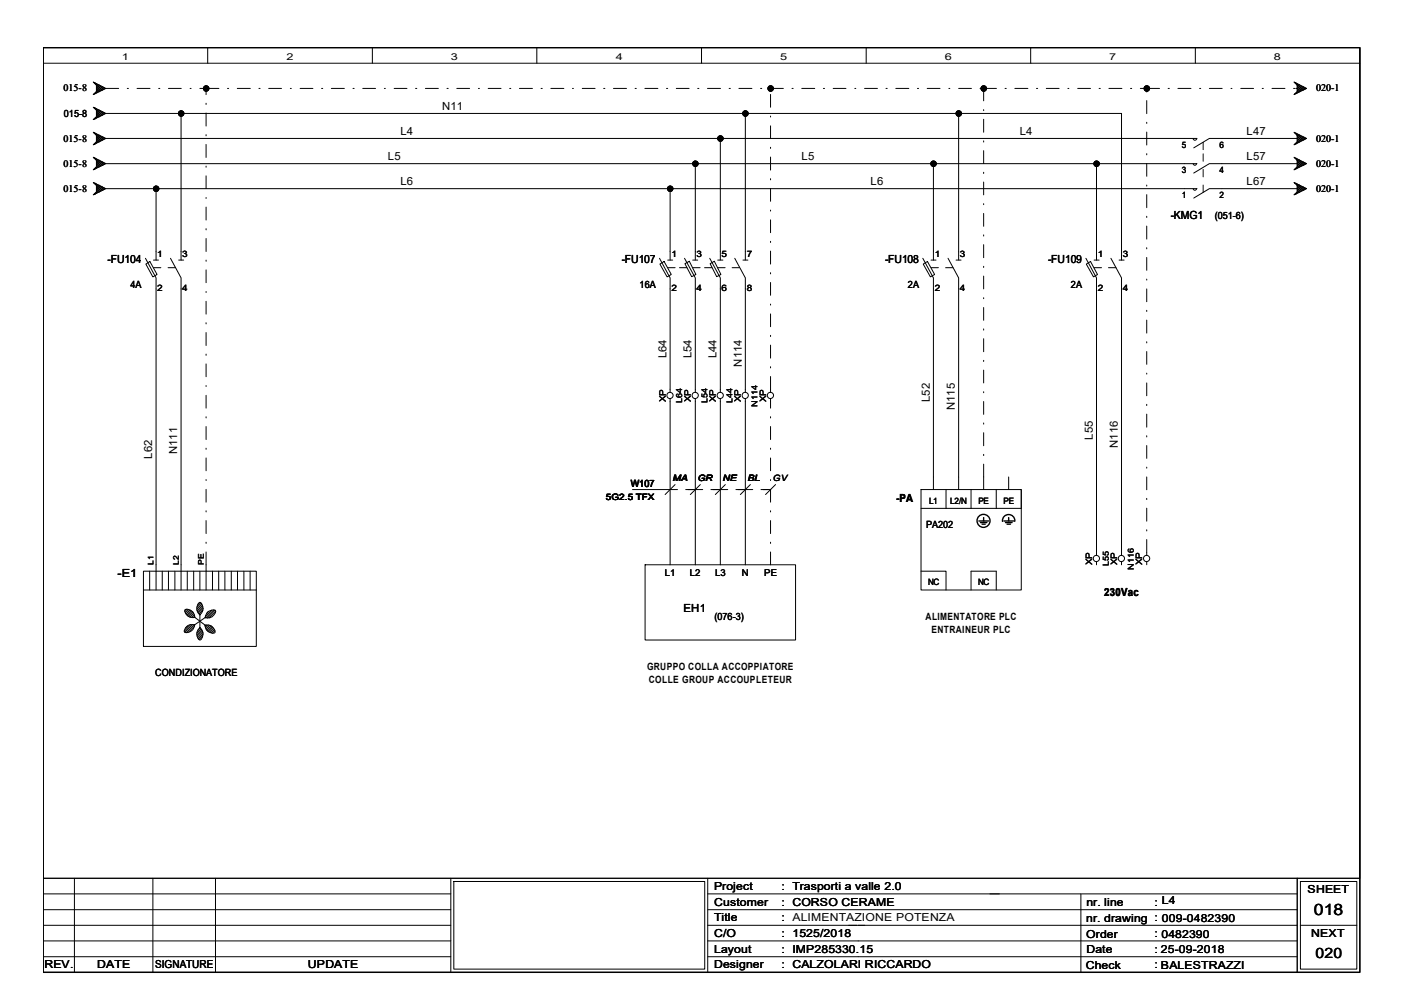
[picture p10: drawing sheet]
<svg xmlns="http://www.w3.org/2000/svg" width="297mm" height="210mm" viewBox="0 0 297 210" stroke-linecap="round" stroke-linejoin="round" font-family="sans-serif">
<g fill="none" stroke="#000" stroke-width=".3">
<path d="M9.1 10.1h278.6v195.6h-278.6zM207.1 110.2h2.1M207.4 110.6h1.4M207.8 110.9h.6M208.1 109.5v.7M212.1 110.3a1.3 1.3 0 0 1 1.3-1.4 1.3 1.3 0 0 1 1.3 1.4M212.4 110.2h2.1M212.7 110.6h1.4M213.1 110.9h.7M213.4 109.5v.7M274.4 185.8v19.9"/>
<circle cx="208.1" cy="110.2" r="1.38"/>
</g>
<g fill="none" stroke="#000" stroke-width=".21">
<path d="M9.1 10.1h278.6v195.6h-278.6zM9.1 10.1h278.6v175.7h-278.6zM9.1 13.4h278.6M19.7 17.4l2.7 1.3-2.7 1.3 .7-.7v-1.3zM19.9 19.9h.1M19.9 17.4v.1M20.1 17.7v-.1l1.5 1.5 .5-.5M20.2 19.5l.2 .2M20.4 18.5l.5-.6 1 1.1M20.4 17.7l-.2 .2M20.4 18.2l1 1M20.4 18.6l.8 .7"/>
<path d="M20.4 19.3l.3 .3M20.7 17.8l-.3 .3M21.2 18.1l-.8 .7M21.4 18.2l-1 1M21.9 18.5l-1 .9-.5-.4M22.1 18.8l-.5-.5-1.5 1.5v-.1M22.4 18.7h2.7M26.9 18.7h.3M29 18.7h2.7M33.6 18.7h.2M35.6 18.7h2.8M40.2 18.7h.2"/>
<path d="M42.3 18.7h4M43.6 18.7v1.3M43.9 10.1v3.3M48.1 18.7h.3M50.2 18.7h2.8M54.8 18.7h.2M56.9 18.7h2.7M61.4 18.7h.2M63.5 18.7h2.7M68 18.7h.3M70.1 18.7h2.8M74.7 18.7h.2"/>
<path d="M76.7 18.7h2.8M78.8 10.1v3.3M81.3 18.7h.2M83.4 18.7h2.7M87.9 18.7h.3M90 18.7h2.7M94.6 18.7h.2M96.6 18.7h2.8M101.2 18.7h.2M103.3 18.7h2.7M107.8 18.7h.3M109.9 18.7h2.7"/>
<path d="M113.6 10.1v3.3M114.5 18.7h.2M116.5 18.7h2.8M121.1 18.7h.2M123.2 18.7h2.7M127.7 18.7h.3M129.8 18.7h2.7M134.4 18.7h.2M136.4 18.7h2.8M141 18.7h.3M143.1 18.7h2.7M147.6 18.7h.3"/>
<path d="M148.4 10.1v3.3M149.7 18.7h2.7M154.3 18.7h.2M156.3 18.7h2.8M160.9 18.7h.3M162.7 18.7h3M163 18.7v.3M163 20v2.7M167.6 18.7h.2M169.6 18.7h2.8M174.2 18.7h.3M176.3 18.7h2.7"/>
<path d="M180.8 18.7h.3M182.9 18.7h2.7M183.3 10.1v3.3M187.4 18.7h.3M189.5 18.7h2.8M194.1 18.7h.2M196.2 18.7h2.7M200.7 18.7h.3M202.8 18.7h2.7M207.3 18.7h.3M207.8 18.7h3M208.1 18.7v2.6"/>
<path d="M212.6 18.7h.3M214.7 18.7h2.8M218.1 10.1v3.3M219.3 18.7h.2M221.4 18.7h2.7M225.9 18.7h.2M228 18.7h2.7M232.5 18.7h.3M234.6 18.7h2.8M239.2 18.7h.2M241.3 18.7h4M242.6 18.7v.3"/>
<path d="M242.6 19.2v.3M247.1 18.7h.3M249.2 18.7h2.8M252.9 10.1v3.3M253.8 18.7h.2M255.9 18.7h2.7M260.4 18.7h.2M262.5 18.7h2.7M267 18.7h.3M269.1 18.7h2.8M273.7 18.7h.2M273.8 17.4l2.6 1.3-2.6 1.3 .6-.7v-1.3z"/>
<path d="M273.9 19.9h.1M273.9 17.4v.1M274.1 17.7l.1-.1 1.5 1.5 .5-.5M274.1 18.7h.3M274.3 19.5l.1 .2M274.4 18.5l.5-.6 1 1.1M274.4 17.7l-.1 .2M274.4 18.2l1 1M274.4 18.6l.8 .7M274.4 19.3l.3 .3M274.7 17.8l-.3 .3M275.2 18.1l-.8 .7"/>
<path d="M275.4 18.2l-1 1M275.9 18.5l-1 .9-.5-.4M276.2 18.8l-.5-.5-1.5 1.5-.1-.1M19.7 33.3l2.7 1.3-2.7 1.3 .7-.6v-1.3zM19.7 28l2.7 1.3-2.7 1.3 .7-.6v-1.3zM19.7 38.6l2.7 1.3-2.7 1.3 .7-.6v-1.4zM19.7 22.7l2.7 1.3-2.7 1.3 .7-.6v-1.4zM19.9 35.8v.1M19.9 30.5v.1M19.9 38.7h.1M19.9 25.2v.1M19.9 33.4h.1"/>
<path d="M19.9 28.1h.1M19.9 22.7v.1M20.1 33.6v-.1l1.5 1.5 .5-.5M20.1 28.3v-.1l1.5 1.5 .5-.5M20.1 38.9v-.1l1.5 1.5 .5-.5M20.1 23v-.1l1.5 1.5 .5-.5M20.2 35.4l.2 .2M20.2 30.1l.2 .2M20.2 24.8l.2 .2M20.4 34.4l.5-.5 1 1M20.4 33.6l-.2 .2M20.4 34.1l1 1"/>
<path d="M20.4 34.5l.8 .7M20.4 35.3l.3 .2M20.4 29l.5-.4 1 .9M20.4 28.3l-.2 .2M20.4 28.8l1 1M20.4 29.2l.8 .7M20.4 29.9l.3 .3M20.4 39.7l.5-.5 1 1M20.4 38.9l-.2 .2M20.4 39.4l1 1M20.4 39.8l.8 .8M20.4 23.7l.5-.5 1 1.1"/>
<path d="M20.4 23l-.2 .2M20.4 23.5l1 1M20.4 23.9l.8 .7M20.4 24.6l.3 .3M20.7 33.7l-.3 .3M20.7 28.4l-.3 .3M20.7 39l-.3 .3M20.7 23.1l-.3 .3M21.2 34l-.8 .7M21.2 28.7l-.8 .7M21.2 39.3l-.8 .7M21.2 23.4l-.8 .7"/>
<path d="M21.4 34.1l-1 1M21.4 28.8l-1 1M21.4 39.4l-1 1M21.4 23.5l-1 1M21.9 34.4l-1 .9-.5-.4M21.9 29l-1 1.1-.5-.5M21.9 39.7l-1 1-.5-.5M21.9 23.7l-1 1.1-.5-.5M22.1 34.8l-.5-.6-1.5 1.5v-.1M22.1 29.4l-.5-.4-1.5 1.4M22.1 24.1l-.5-.5-1.5 1.5v-.1M22.4 34.6h230.8"/>
<path d="M22.4 39.9h230.8M22.4 29.3h230.8M22.4 24h214.9v31M33 39.9v15.1M38.3 24v31M43.6 21.8v.3M43.6 23.9v2.8M43.6 28.5v.2M43.6 30.6v2.7M43.6 35.1v.3M43.6 37.2v2.7M141.8 39.9v15.1"/>
<path d="M147.1 34.6v20.4M152.4 29.3v25.7M157.7 24v31M163 24.6v.2M163 26.6v2.7M163 31.2v.2M163 33.2v2.8M163 37.8v.3M163 39.9v2.7M197.5 34.6v20.4M202.8 24v31M208.1 23.2v.2"/>
<path d="M208.1 25.2v2.8M208.1 29.8v.3M208.1 31.9v2.7M208.1 36.4v.3M208.1 38.5v2.7M232 34.6v20.4M242.6 21.3v2.7M242.6 25.9v.2M242.6 27.9v2.8M242.6 32.5v.3M242.6 34.6v2.7M242.6 39.2v.2"/>
<path d="M252.4 29.3a.38 .38 0 0 0 .4 .4 .38 .38 0 0 0 .4-.4M253.1 34.6a.36 .36 0 0 1-.3 .4 .36 .36 0 0 1-.4-.4M253.2 39.9a.38 .38 0 0 1-.4 .4 .38 .38 0 0 1-.4-.4M254.5 30.1v1.6M254.5 32.6v1.5M254.5 35.9v1.5M254.5 39.2v1.5M273.8 33.3l2.6 1.3-2.6 1.3 .6-.6v-1.3zM273.8 28l2.6 1.3-2.6 1.3 .6-.6v-1.3zM273.8 38.6l2.6 1.3-2.6 1.3 .6-.6v-1.4zM273.9 38.7h.1M273.9 35.8v.1"/>
<path d="M273.9 30.5v.1M273.9 33.4h.1M273.9 28.1h.1M274.1 33.6l.1-.1 1.5 1.5 .5-.5M274.1 28.3l.1-.1 1.5 1.5 .5-.5M274.1 38.9l.1-.1 1.5 1.5 .5-.5M274.3 35.4l.1 .2M274.3 30.1l.1 .2M274.4 39.9h-18.5l-3.3 2M274.4 34.6h-18.5l-3.3 2M274.4 29.3h-18.5l-3.3 2M274.4 34.4l.5-.5 1 1"/>
<path d="M274.4 33.6l-.1 .2M274.4 34.1l1 1M274.4 34.5l.8 .7M274.4 35.3l.3 .2M274.4 29l.5-.4 1 .9M274.4 28.3l-.1 .2M274.4 28.8l1 1M274.4 29.2l.8 .7M274.4 29.9l.3 .3M274.4 39.7l.5-.5 1 1M274.4 38.9l-.1 .2M274.4 39.4l1 1"/>
<path d="M274.4 39.8l.8 .8M274.7 33.7l-.3 .3M274.7 28.4l-.3 .3M274.7 39l-.3 .3M275.2 34l-.8 .7M275.2 28.7l-.8 .7M275.2 39.3l-.8 .7M275.4 34.1l-1 1M275.4 28.8l-1 1M275.4 39.4l-1 1M275.9 34.4l-1 .9-.5-.4M275.9 29l-1 1.1-.5-.5"/>
<path d="M275.9 39.7l-1 1-.5-.5M276.2 34.8l-.5-.6-1.5 1.5-.1-.1M276.2 29.4l-.5-.4-1.5 1.4h-.1M19.9 41.1v.1M20.2 40.8l.2 .1M20.4 40.6l.3 .2M22.1 40l-.5-.5-1.5 1.6v-.2M30.8 54.7l2.2 4.1v66M30.9 55.9l.8-.6 1.5 2.8-.9 .5zM32.5 56.6h1.5M32.5 55h1M35.6 56.6h1.5"/>
<path d="M36.1 54.7l2.2 4.1v66M37.8 55h1.1M43.6 41.8v.2M43.6 43.8v2.8M43.6 48.4v.2M43.6 50.5v2.7M43.6 55v.3M43.6 57.1v2.7M139.5 54.7l2.3 4.1v24.2M139.6 55.9l.9-.6 1.5 2.8-.9 .5zM141.3 56.6h1.5M141.3 55h1"/>
<path d="M143.8 56.6h1.5M144.8 54.7l2.3 4.1v24.2M144.9 55.8l.9-.5 1.4 2.8-.9 .4zM146.6 56.6h1.5M146.6 55h1M149.1 56.6h1.5M150.2 54.7l2.2 4.1v24.2M150.2 55.8l.9-.5 1.4 2.8-.9 .4zM151.8 56.6h1.6M151.8 55h1.1M154.9 56.6h1.6M155.4 54.7l2.3 4.1v24.2"/>
<path d="M157.2 55h1M163 44.4v.3M163 46.5v2.7M163 51.1v.2M163 53.1v2.8M163 57.7v.3M163 59.8v2.7M195.2 54.7l2.3 4.1v44.8M195.3 55.9l.9-.6 1.5 2.8-.9 .5zM197 56.6h1.5M197 55h1M200.1 56.6h1.5"/>
<path d="M200.6 54.7l2.2 4.1v44.8M202.3 55h1M208.1 43.1v.2M208.1 45.2v2.7M208.1 49.7v.3M208.1 51.8v2.7M208.1 56.3v.3M208.1 58.4v2.7M229.7 54.7l2.3 4.1v58.7M229.8 55.9l.9-.6 1.5 2.8-.9 .5zM231.5 56.6h1.5M231.5 55h1"/>
<path d="M234.5 56.6h1.6M235 54.7l2.3 4.1v58.7M236.8 55h1M242.6 41.2v2.7M242.6 45.8v.2M242.6 47.8v2.8M242.6 52.4v.3M242.6 54.5v2.7M242.6 59.1v.2M273.9 41.1v.1M274.3 40.8l.1 .1M274.4 40.6l.3 .2"/>
<path d="M276.2 40l-.5-.5-1.5 1.6-.1-.2M43.6 61.7v.2M43.6 63.8v2.7M43.6 68.3v.2M43.6 70.4v2.7M43.6 74.9v.3M43.6 77v2.7M163 64.3v.3M163 66.4v2.7M163 71v.2M163 73v2.8M163 77.6v.3"/>
<path d="M163 79.7v3.3M208.1 63v.2M208.1 65.1v2.7M208.1 69.6v.2M208.1 71.7v2.7M208.1 76.2v.3M208.1 78.3v2.7M242.6 61.1v2.7M242.6 65.7v.2M242.6 67.7v2.8M242.6 72.3v.3M242.6 74.4v2.7"/>
<path d="M242.6 79v.2M43.6 81.6v.2M43.6 83.7v2.7M43.6 88.2v.2M43.6 90.3v2.7M43.6 94.8v.3M43.6 96.9v2.7M141.8 84.4v35.1M147.1 84.4v35.1M152.4 84.4v35.1M157.7 84.4v35.1M163 84.4v2"/>
<path d="M163 88.2v.2M163 90.3v2.7M163 94.8v.3M163 96.9v2.7M208.1 82.9v.2M208.1 85v2.7M208.1 89.5v.2M208.1 91.6v2.7M208.1 96.1v.3M208.1 98.2v5.4M242.6 81v2.7M242.6 85.6v.2"/>
<path d="M242.6 87.6v2.8M242.6 92.2v.3M242.6 94.3v2.7M242.6 98.8v.3M43.6 101.5v.2M43.6 103.5v2.8M43.6 108.1v.2M43.6 110.2v2.7M43.6 114.7v.3M43.6 116.8v8M133.8 103.6h9.5M136.5 119.5h31.8v15.9h-31.8z"/>
<path d="M142.8 102.5l-2.1 2.1M145.1 103.6h3.6M148.2 102.5l-2.2 2.1M150.4 103.6h3.6M153.5 102.5l-2.2 2.1M155.7 103.6h3.6M158.7 102.5l-2.1 2.1M161 103.6h2M163 101.5v.2M163 103.5v2.8M163 108.1v.2M163 110.2v2.7"/>
<path d="M163 114.7v.3M163 116.8v2.7M164.1 102.5l-2.1 2.1M194.9 103.6h21.2v21.2h-21.2zM200.1 103.6v4M205.4 103.6v4M210.8 103.6v4M213.4 100.9v2.7M216.1 103.6v4h-21.2M232 118.9v.6M237.3 118.9v.6M242.6 100.9v2.7"/>
<path d="M242.6 105.5v.2M242.6 107.5v2.8M242.6 112.1v.3M242.6 114.2v3.3M242.6 118.9v.6M30.3 120.9h23.9v15.9h-23.9zM30.3 124.8h23.9M31.7 120.9v3.9M34.3 120.9v3.9M35.6 120.9v3.9M37 120.9v3.9M39.1 129a1.56 1.56 0 0 1 2 1.6 1.63 1.63 0 0 1-2-1.6z"/>
<path d="M39.5 132.6a1.47 1.47 0 0 1 1.7-.3 1.61 1.61 0 0 1-2.2 1.4v-.3zM39.6 128.9l-.5 .5M39.6 120.9v3.9M39.7 132.4l-.5 .5M39.9 129l-.7 .7M40.2 129.1l-.8 .8M40.3 132.2l-1.3 1.4M40.4 129.2l-.9 .9M40.6 129.4l-.9 .9M40.7 132.2l-1.6 1.6M40.8 129.5l-.9 1M41 129.8l-.8 .8"/>
<path d="M41 120.9v3.9M41.1 132.2l-1.7 1.7M41.1 130l-.6 .6M41.1 132.5l-1.2 1.3M41.2 130.3l-.4 .4M41.2 130.6l2.1 1.6M41.9 127.8l.1-.2a.42 .42 0 0 1 .5-.1 .42 .42 0 0 1 .3 .5 1.78 1.78 0 0 1-.5 2.1 1.77 1.77 0 0 1-.4-2.3zM42.2 132.9l.2-.1a1.59 1.59 0 0 1-.2 2.6 1.69 1.69 0 0 1 0-2.5zM42.3 120.9v3.9M42.3 130.1v2.7M42.3 127.5l-.5 .5M42.4 132.8l-.6 .6"/>
<path d="M42.5 127.6l-.8 .9M42.5 133.1l-.8 .8M42.7 127.8l-1 1.1M42.7 133.3l-1 1M42.8 128.1l-1.1 1.1M42.8 133.5l-1.1 1.1M42.9 134.6l-.8 .7M42.9 129.1l-.8 .8M42.9 128.4l-1.1 1.1M42.9 133.8l-1.1 1.1M43 128.7l-1.1 1M43 134.2l-1.1 1"/>
<path d="M43.3 132.2h.9a1.6 1.6 0 0 1 1.2 1.7 1.65 1.65 0 0 1-2.1-1.7zM43.4 130.7l-2.2 1.5M43.7 132.2l-.3 .3M43.9 129.6a1.23 1.23 0 0 1 1.7-.3 1.67 1.67 0 0 1-1.8 1.4h-.4zM44.1 132.2l-.6 .6M44.1 129.4l-.4 .4M44.4 132.3l-.8 .8M44.7 132.4l-1 .9M44.8 129.1l-1.3 1.3M44.9 132.6l-1 .9M45 120.9v3.9M45 132.8l-.8 .9"/>
<path d="M45.2 129.1l-1.6 1.6M45.2 133l-.8 .8M45.4 133.2l-.7 .7M45.5 133.5l-.5 .5M45.5 129.1l-1.6 1.7M45.6 129.4l-1.3 1.3M46.3 120.9v3.9M47.6 120.9v3.9M48.9 120.9v3.9M50.2 120.9v3.9M51.6 120.9v3.9M52.9 120.9v3.9"/>
<path d="M194.9 120.9h5.2v3.9M205.4 124.8v-3.9h5.4v3.9M9.1 185.8h278.6M9.1 195.8h86.3M9.1 199.1h86.3M9.1 192.5h86.3M9.1 189.1h86.3M15.7 185.8v19.9M32.3 185.8v19.9M45.6 185.8v19.9M95.4 185.8v19.9M96 186.5h53.1v18.6h-53.1z"/>
<path d="M149.7 185.8v19.9M149.7 195.8h124.7M149.7 199.1h124.7M149.7 192.5h124.7M149.7 189.1h124.7M228.7 189.1v16.6M275.1 186.5h12v18.6h-12zM275.1 195.8h12M9.1 202.4h86.3M149.7 202.4h124.7"/>
<circle cx="43.6" cy="18.7" r=".57"/>
<circle cx="163" cy="18.7" r=".57"/>
<circle cx="208.1" cy="18.7" r=".57"/>
<circle cx="242.6" cy="18.7" r=".57"/>
<circle cx="33" cy="39.9" r=".57"/>
<circle cx="38.3" cy="24" r=".57"/>
<circle cx="141.8" cy="39.9" r=".57"/>
<circle cx="147.1" cy="34.6" r=".57"/>
<circle cx="152.4" cy="29.3" r=".57"/>
<circle cx="157.7" cy="24" r=".57"/>
<circle cx="197.5" cy="34.6" r=".57"/>
<circle cx="202.8" cy="24" r=".57"/>
<circle cx="232" cy="34.6" r=".57"/>
<circle cx="141.7" cy="83.7" r=".66"/>
<circle cx="147.1" cy="83.7" r=".66"/>
<circle cx="152.4" cy="83.7" r=".66"/>
<circle cx="157.7" cy="83.7" r=".66"/>
<circle cx="163" cy="83.7" r=".66"/>
<circle cx="232" cy="118.2" r=".66"/>
<circle cx="237.2" cy="118.2" r=".66"/>
<circle cx="242.6" cy="118.2" r=".66"/>
</g>
<g fill="#000">
<circle cx="43.6" cy="18.7" r=".57"/>
<circle cx="163" cy="18.7" r=".57"/>
<circle cx="208.1" cy="18.7" r=".57"/>
<circle cx="242.6" cy="18.7" r=".57"/>
<circle cx="33" cy="39.9" r=".57"/>
<circle cx="38.3" cy="24" r=".57"/>
<circle cx="141.8" cy="39.9" r=".57"/>
<circle cx="147.1" cy="34.6" r=".57"/>
<circle cx="152.4" cy="29.3" r=".57"/>
<circle cx="157.7" cy="24" r=".57"/>
<circle cx="197.5" cy="34.6" r=".57"/>
<circle cx="202.8" cy="24" r=".57"/>
<circle cx="232" cy="34.6" r=".57"/>
</g>
<text font-size="3.3" x="278" y="193.5">018</text>
<text font-size="3" x="278.3" y="202.6">020</text>
<g font-size="2.4">
<text x="93.6" y="23.2">N11</text>
<text x="84.7" y="28.5">L4</text>
<text x="215.7" y="28.5">L4</text>
<text x="263.7" y="28.5">L47</text>
<text x="82" y="33.8">L5</text>
<text x="169.6" y="33.8">L5</text>
<text x="263.7" y="33.8">L57</text>
<text x="84.7" y="39.1">L6</text>
<text x="184.2" y="39.1">L6</text>
<text x="263.7" y="39.1">L67</text>
<text x="247.7" y="46.4">-KMG1</text>
<text x="22.8" y="55.7">-FU104</text>
<text x="131.5" y="55.7">-FU107</text>
<text x="187.2" y="55.7">-FU108</text>
<text x="221.7" y="55.7">-FU109</text>
<text x="141" y="75.8" transform="rotate(-90 141 75.8)">L64</text>
<text x="146.3" y="75.8" transform="rotate(-90 146.3 75.8)">L54</text>
<text x="151.6" y="75.8" transform="rotate(-90 151.6 75.8)">L44</text>
<text x="156.9" y="77.6" transform="rotate(-90 156.9 77.6)">N114</text>
<text x="196.7" y="85.1" transform="rotate(-90 196.7 85.1)">L52</text>
<text x="202" y="86.8" transform="rotate(-90 202 86.8)">N115</text>
<text x="231.2" y="93" transform="rotate(-90 231.2 93)">L55</text>
<text x="236.5" y="94.8" transform="rotate(-90 236.5 94.8)">N116</text>
<text x="32.2" y="97" transform="rotate(-90 32.2 97)">L62</text>
<text x="37.5" y="96.1" transform="rotate(-90 37.5 96.1)">N111</text>
<text x="189.6" y="106.1">-PA</text>
<text x="24.8" y="122">-E1</text>
<text x="144.6" y="129.5">EH1</text>
<text x="233.6" y="126">230Vac</text>
</g>
<g font-size="2.3">
<text x="151.1" y="188.3">Project</text>
<text x="151.1" y="191.7">Customer</text>
<text x="165.4" y="188.3">: Trasporti a valle 2.0</text>
<text x="165.4" y="191.6">: CORSO CERAME</text>
<text x="229.9" y="191.6">nr. line</text>
<text x="244.3" y="191.6">: L4</text>
<text x="276.6" y="188.9">SHEET</text>
<text x="151.1" y="194.9">Title</text>
<text x="165.4" y="194.9">: ALIMENTAZIONE POTENZA</text>
<text x="229.8" y="195">nr. drawing : 009-0482390</text>
<text x="151.1" y="198.3">C/O</text>
<text x="151.1" y="201.6">Layout</text>
<text x="165.4" y="198.3">: 1525/2018</text>
<text x="165.4" y="201.6">: IMP285330.15</text>
<text x="229.8" y="198.5">Order</text>
<text x="229.9" y="201.5">Date</text>
<text x="244.3" y="198.3">: 0482390</text>
<text x="244.3" y="201.6">: 25-09-2018</text>
<text x="277.4" y="198.2">NEXT</text>
<text x="9.4" y="204.9">REV.</text>
<text x="20.5" y="204.9">DATE</text>
<text x="32.8" y="204.9">SIGNATURE</text>
<text x="65.1" y="204.9">UPDATE</text>
<text x="151.1" y="204.9">Designer</text>
<text x="165.4" y="204.9">: CALZOLARI RICCARDO</text>
<text x="229.7" y="204.9">Check</text>
<text x="244.3" y="204.9">: BALESTRAZZI</text>
<text x="245.6" y="204.9">BALESTRAZZI</text>
</g>
<g font-size="2.1">
<text x="13.5" y="19.3">015-8</text>
<text x="278.4" y="19.3">020-1</text>
<text x="13.5" y="30">015-8</text>
<text x="13.5" y="24.7">015-8</text>
<text x="278.4" y="30">020-1</text>
<text x="13.5" y="35.3">015-8</text>
<text x="278.4" y="35.3">020-1</text>
<text x="13.5" y="40.6">015-8</text>
<text x="278.4" y="40.6">020-1</text>
<text x="257" y="46.3">(051-6)</text>
<text x="27.6" y="60.9">4A</text>
<text x="135.3" y="60.9">16A</text>
<text x="192.1" y="60.9">2A</text>
<text x="226.6" y="60.9">2A</text>
<text x="133.4" y="103.1">W107</text>
<text x="195.9" y="111.8">PA202</text>
<text x="151.2" y="131.2">(076-3)</text>
<text x="195.8" y="131.2">ALIMENTATORE PLC</text>
<text x="197.1" y="133.9">ENTRAINEUR PLC</text>
<text x="32.8" y="143.1">CONDIZIONATORE</text>
<text x="136.9" y="141.8">GRUPPO COLLA ACCOPPIATORE</text>
<text x="137.3" y="144.4">COLLE GROUP ACCOUPLETEUR</text>
</g>
<g font-size="2">
<text x="25.8" y="12.7">1</text>
<text x="60.6" y="12.7">2</text>
<text x="95.4" y="12.7">3</text>
<text x="130.3" y="12.7">4</text>
<text x="165.1" y="12.7">5</text>
<text x="199.9" y="12.7">6</text>
<text x="234.7" y="12.7">7</text>
<text x="269.5" y="12.7">8</text>
<text x="140.7" y="121.8">L1</text>
<text x="146" y="121.8">L2</text>
<text x="151.3" y="121.8">L3</text>
<text x="157" y="121.8">N</text>
<text x="161.7" y="121.8">PE</text>
</g>
<g font-size="1.9">
<text x="250" y="31.3">5</text>
<text x="258" y="31.3">6</text>
<text x="250" y="41.9">1</text>
<text x="250" y="36.6">3</text>
<text x="258" y="41.9">2</text>
<text x="258" y="36.6">4</text>
<text x="33.3" y="54.4">1</text>
<text x="38.6" y="54.4">3</text>
<text x="142.1" y="54.4">1</text>
<text x="147.4" y="54.4">3</text>
<text x="152.7" y="54.4">5</text>
<text x="158" y="54.4">7</text>
<text x="197.8" y="54.4">1</text>
<text x="203.1" y="54.4">3</text>
<text x="232.2" y="54.4">1</text>
<text x="237.6" y="54.4">3</text>
<text x="33.3" y="61.6">2</text>
<text x="38.6" y="61.6">4</text>
<text x="142.1" y="61.6">2</text>
<text x="147.4" y="61.6">4</text>
<text x="152.7" y="61.6">6</text>
<text x="158" y="61.6">8</text>
<text x="197.8" y="61.6">2</text>
<text x="203.1" y="61.6">4</text>
<text x="232.2" y="61.6">2</text>
<text x="237.6" y="61.6">4</text>
<text x="140.8" y="85.1" transform="rotate(-90 140.8 85.1)">XP</text>
<text x="146.2" y="85.1" transform="rotate(-90 146.2 85.1)">XP</text>
<text x="151.5" y="85.1" transform="rotate(-90 151.5 85.1)">XP</text>
<text x="156.8" y="85.1" transform="rotate(-90 156.8 85.1)">XP</text>
<text x="162.1" y="85.1" transform="rotate(-90 162.1 85.1)">XP</text>
<text x="142.3" y="101.9">MA</text>
<text x="147.6" y="101.9">GR</text>
<text x="152.9" y="101.9">NE</text>
<text x="158.2" y="101.9">BL</text>
<text x="163.5" y="101.9">GV</text>
<text x="128.2" y="105.8">5G2.5 TFX</text>
<text x="196.6" y="106.6">L1</text>
<text x="201" y="106.6">L2/N</text>
<text x="207" y="106.6">PE</text>
<text x="212.3" y="106.6">PE</text>
<text x="231.1" y="119.6" transform="rotate(-90 231.1 119.6)">XP</text>
<text x="236.4" y="119.6" transform="rotate(-90 236.4 119.6)">XP</text>
<text x="241.7" y="119.6" transform="rotate(-90 241.7 119.6)">XP</text>
<text x="196.3" y="123.8">NC</text>
<text x="206.9" y="123.7">NC</text>
</g>
<g font-size="1.7">
<text x="144.4" y="85.3" transform="rotate(-90 144.4 85.3)">L64</text>
<text x="149.7" y="85.3" transform="rotate(-90 149.7 85.3)">L54</text>
<text x="155" y="85.3" transform="rotate(-90 155 85.3)">L44</text>
<text x="160.3" y="86" transform="rotate(-90 160.3 86)">N114</text>
<text x="234.6" y="119.8" transform="rotate(-90 234.6 119.8)">L55</text>
<text x="239.9" y="120.5" transform="rotate(-90 239.9 120.5)">N116</text>
</g>
<g font-size="1.6">
<text x="32.5" y="119.5" transform="rotate(-90 32.5 119.5)">L1</text>
<text x="37.8" y="119.5" transform="rotate(-90 37.8 119.5)">L2</text>
<text x="43.1" y="119.5" transform="rotate(-90 43.1 119.5)">PE</text>
</g>
</svg>
